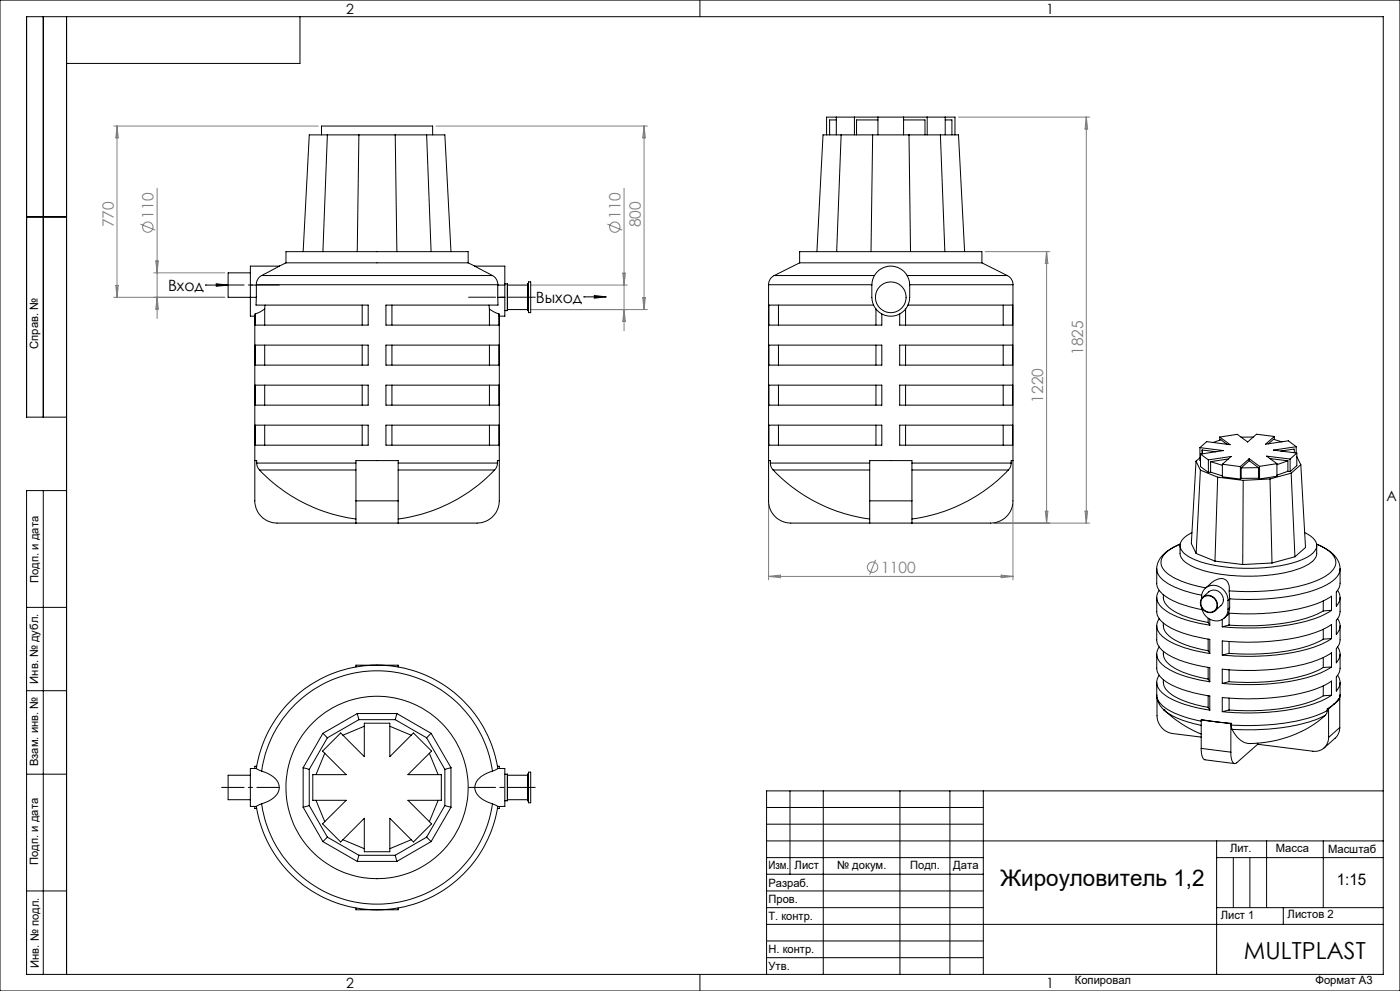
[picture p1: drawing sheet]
<svg xmlns="http://www.w3.org/2000/svg" width="420mm" height="297mm" viewBox="0 0 420 297" stroke-linecap="round" stroke-linejoin="round" font-family="sans-serif">
<g fill="none" stroke="#808080" stroke-width=".3">
<path d="M34.1 37.8h61.4M35.1 37.8v51.3M35.1 37.8l.4 3.5h-.8zM130.8 37.8h63.4M193.2 37.8l.4 3.5h-.8zM193.2 37.8v55M287.5 35.1h39.4M325.9 35.1v121.7M325.9 35.1l.4 3.6h-.8zM47.1 56.4v39.1M187.2 56.4v42.7M42.1 67.2l4.5 1.8"/>
<path d="M46.7 78.2h.8l-.4 3.6zM182.2 67.2l4.5 1.8M295.6 75.4h19.4M314 75.4v81.4M314 75.4l.4 3.6h-.8zM34.1 89.1h33.4M34.7 85.5h.8l-.4 3.6zM46.1 81.8h21.4M47.1 89.1l.4 3.5h-.8zM159.3 92.8h34.9M159.3 85.4h28.9M186.8 81.9h.8l-.4 3.5z"/>
<path d="M187.2 92.8l.4 3.5h-.8zM192.8 89.2h.8l-.4 3.6zM230.6 151.1v22.7M298.2 156.8h28.7M303.9 151.1v22.7M313.6 153.2h.8l-.4 3.6zM325.5 153.2h.8l-.4 3.6zM230.6 172.8h73.3M230.6 172.8l3.5-.4v.7zM262.7 167.8l-1.8 4.4M300.4 172.4l3.5 .4-3.5 .3z"/>
<circle cx="44.3" cy="68.1" r="1.55"/>
<circle cx="184.4" cy="68.1" r="1.56"/>
<circle cx="261.8" cy="170" r="1.55"/>
</g>
<g fill="none" stroke="#000" stroke-width=".3">
<path d="M0 0h420v297h-420zM13 5v120M20 5v287M90 5v14h-70M210 0v5M250.9 35.9h-2v4.5M250.9 35.1v5.3M256.3 35.1v5.3M263.4 35.1v5.3M263.4 35.9h-6.4v4.5M271.1 35.1v5.3M271.1 35.9h6.4v4.5"/>
<path d="M278.2 35.1v5.3M283.6 35.9h2v4.5M283.6 35.1v5.3M96.4 40.4v-2.6h33.4v2.6M98.2 40.4l-1.3 35M107.7 40.4l-.5 35M118.6 40.4l.5 35M128 40.4l1.3 35M248 40.4v-5.3h38.5v5.3M252.3 40.4l-1.3 35M261.8 40.4l-.5 35M272.7 40.4l.5 35"/>
<path d="M282.1 40.4l1.4 35M8 65h12M83.8 79.8l-5.3 2.8M83.8 79.8h-8.7v5.6M85.8 78.8h54.6M85.8 78.8v-3.4h54.6v3.4M85.8 78.8l-2 1M90.9 75.4l1.9-35h40.7l1.8 35M140.4 78.8l2.1 1M142.5 79.8l5.2 2.8M142.5 79.8h8.9v5.6M239.9 78.8h54.7"/>
<path d="M239.9 78.8v-3.4h54.7v3.4M239.9 78.8l-7.6 3.8M245.1 75.4l1.8-35h40.6l1.9 35M294.6 78.8l7.6 3.8M61.6 85.4h.1M61.6 85.4h6.8M64.9 85.1l3.5 .3-3.5 .4zM75.1 85.4v9.4h1.3M75.1 81.8h-6.7v7.3h8.5M75.1 85.4h1.8M76.4 94.8v55.3a6.7 6.7 0 0 0 6.7 6.7h60a6.7 6.7 0 0 0 6.7-6.7v-55.3M76.6 94.1l-.2 .7"/>
<path d="M76.9 89.1l-.1 2.3h33.7v6h-33.9v-3.3M76.9 85.3h72.4M76.9 85.3v3.8M78.5 82.6h69.2M78.5 82.6a3.1 3.1 0 0 0-1.6 2.7M79.4 92.6l-1.3 .8-1.5 .7M79.4 92.6v4.8M79.5 91.4l-.1 1.2M108.7 91.4v6M117.6 91.4v6M146.7 91.4l.1 1.2M146.8 92.6l1.3 .8 1.6 .7"/>
<path d="M146.8 92.6v4.8M147.7 82.6a3.1 3.1 0 0 1 1.6 2.7M149.3 89.1l.1 2.3h-33.6v6h33.9v-3.3M149.3 85.4h2.1M149.3 89.1h2.1M149.3 85.3v3.8M149.7 94.1l.1 .7M151.4 89.1v5.7h-1.6M151.4 93.1h.8M151.4 85.1h.8M151.4 85.4v3.7M152.2 85.1v8"/>
<path d="M152.3 85.4h6M152.3 92.8h6M158.3 89.1v4M158.3 85.1v4M158.3 93.1h.2M158.3 85.1h.2M158.5 84.5h.7v9.2h-.7zM175.2 89h.1M175.2 89h6.7M178.3 88.6l3.6 .4-3.6 .4zM230.6 85.3v64.8a6.7 6.7 0 0 0 6.6 6.7h60a6.7 6.7 0 0 0 6.7-6.7v-64.8M230.6 85.3h30.9"/>
<path d="M232.3 82.6a3.1 3.1 0 0 0-1.7 2.7M232.3 82.6h30M233.5 91.4v6M262.1 91.4h-31.5v6h33.9v-3.3M262.8 92.6v4.8M263.2 81.4a5.7 5.7 0 0 1 6.2-1.2 5.7 5.7 0 0 1 3.5 5.2v3.7a5.7 5.7 0 0 1-5.7 5.7 5.7 5.7 0 0 1-5.7-5.7v-3.7l.3-1.4 .5-1.4zM271.7 92.6v4.8M272.1 82.6h30.1M272.4 91.4h31.4v6h-33.9v-3.3M272.9 85.3h31M301 91.4v6M302.2 82.6l.2 .1a3.1 3.1 0 0 1 1.5 2.6"/>
<path d="M76.6 103.4h33.9v6h-33.9zM76.6 115.4h33.9v6h-33.9zM79.4 103.4v6M79.4 115.4v6M108.7 103.4v6M108.7 115.4v6M115.8 103.4h33.9v6h-33.9zM115.8 115.4h33.9v6h-33.9zM117.6 103.4v6M117.6 115.4v6M146.8 103.4v6M146.8 115.4v6"/>
<path d="M230.6 103.4h33.9v6h-33.9zM230.6 115.4h33.9v6h-33.9zM233.5 103.4v6M233.5 115.4v6M262.8 103.4v6M262.8 115.4v6M269.9 103.4h33.9v6h-33.9zM269.9 115.4h33.9v6h-33.9zM271.7 103.4v6M271.7 115.4v6M301 103.4v6M301 115.4v6"/>
<path d="M20 125h-12v-120h407v287h-407v-145h12M76.4 138h.6v.8M76.6 127.4h33.9v6h-33.9zM77 138.8h29.8M77 138.8l.2 .9 .7 1.2M79.4 127.4v6M108.7 127.4v6M115.8 127.4h33.9v6h-33.9zM117.6 127.4v6M119.5 138.8h29.7M146.8 127.4v6M149.2 138.8l-.2 1.2-.6 .9"/>
<path d="M149.8 138h-.6v.8M230.6 138h.5v.8M230.6 127.4h33.9v6h-33.9zM231.1 138.8h29.8M231.1 138.8l.2 1.1 .7 1M233.5 127.4v6M262.8 127.4v6M269.9 127.4h33.9v6h-33.9zM271.7 127.4v6M273.6 138.8h29.8M301 127.4v6M303.4 138.8l-.3 1.1-.6 1"/>
<path d="M303.9 138h-.5v.8M358.8 138.2l1.3 2.7M358.8 138.2l-1.4 24.7 1.4 3M360 134.2l7 .8-6.8 1.1M360 134.2v3.7l.2 .1M360 137.2l-1.2 1M360.2 136.1l2.3 1.7M360.2 136.1v3.7l2.3 1.8M360.6 134.9l.2 1.1M360.6 134.9l4.2 .5M360.6 134.9v1.1M362.5 137.8l6.9-1-2.7 2.3"/>
<path d="M362.5 137.8v3.8M363.2 138.4v3.1M363.2 138.4l3.5 1M364 132.6l2.3-.8 1.8 1.3M365.9 131l3.1 2.3-7-.9-2 1.8M365.9 131v.9M366.7 139.1l5.4 .7M366.7 139.1v3.8l5.4 .7M368.5 137.5l-5.3 .9M372.1 139.8v3.8M374.8 137.5l3.1 2.3M374.8 137.5l-2.7 2.3"/>
<path d="M374.8 138.1l-2.4 2.1M374.8 138.1l2.7 2.1M374.8 137.5v.6M376 131h-3.7M377.9 139.8v3.7M381 137.4l5.4 .7M382.3 130.8l-2.6 2.3 6.8-1 2.4 1.8M382.3 130.8l-5.4-.7-2.6 2.4-3.1-2.3-5.3 .8M382.3 130.8v.9M383.1 139l-5.2 .8M383.1 139v3.7l-5.2 .8M384.2 135.2l4-.6 .1 1.1"/>
<path d="M384.6 132.4l-2.5-.7-1.6 1.3M386.4 138.1l-3.3 1.2M386.4 138.1v3.1M387 137.6l-7-.9 3.1 2.3M387 137.6v3.8M388.9 133.9l-6.9 1 7 .9M388.9 133.9v1.8M389 135.8l-2 1.8M389 135.8v3.8l-2 1.8M389 136.9l1.2 2.4M390.2 139.3l-2.9 2.5M390.2 139.3l1.5 24.8-3.2 2.8"/>
<path d="M13 147v145M77.9 140.9h28.9M77.9 140.9a48.8 48.8 0 0 0 28.9 14.6M106.8 150.1v6.7M106.8 150.1h12.7M106.8 150.1v-12.1h12.7v12.1M119.5 150.1v6.7M119.5 140.9h28.9M148.4 140.9a48.8 48.8 0 0 1-28.9 14.6M232 140.9h28.9M232 140.9a49 49 0 0 0 28.9 14.6M260.9 150.1v6.7"/>
<path d="M260.9 150.1h12.7M260.9 150.1v-12.1h12.7v12.1M273.6 150.1v6.7M273.6 140.9h28.9M302.5 140.9a49 49 0 0 1-28.9 14.6M357.6 159.6a5 5 0 0 0-3.6 4.1 5.8 5.8 0 0 0 4.2 3.9 49.8 49.8 0 0 0 24.1 2.2 22.7 22.7 0 0 0 11.6-4.1 2.94 2.94 0 0 0-.5-4.9l-2-1.2M360.1 140.9l5.2 2.1M360.1 140.9l-1.3 25M363.2 141.5l3.5 1.1M363.2 141.5l-.7 .1M365.3 143l7.7 1M365.3 143l-.8 25.2"/>
<path d="M372.4 140.2v3.2M372.4 143.4l-.3 .2M373 144l-.2 25.2M377.5 140.2h-5.1M377.5 140.2v3.1M377.5 143.3l-5.1 .1M377.5 143.3l.4 .2M381 143.5l-8 .5M381 143.5l.6 25.2M386.4 141.2l-3.3 1.2M386.4 141.2l.6 .2M387.3 141.8l-6.3 1.7"/>
<path d="M387.3 141.8l1.2 25.1M347 170.5a7.4 7.4 0 0 1 4.7-6.3l2.3-1.1a8.7 8.7 0 0 0-5.6 4.8 4.8 4.8 0 0 0 3.1 4.8 30 30 0 0 0 10.2 3.5M347 170.5v4.3a6.2 6.2 0 0 0 4.2 4.8 35.3 35.3 0 0 0 9.4 3.1M347 179.1v4.2a6.2 6.2 0 0 0 4.1 4.8 38 38 0 0 0 11.8 3.5v4.3M347 170.5a6.2 6.2 0 0 0 4 4.8 33.3 33.3 0 0 0 9.5 3.1M347.8 176.9a3.9 3.9 0 0 0 1.4 5.7 29.9 29.9 0 0 0 13.7 4.8M349 178.3v.8a6.1 6.1 0 0 0 4.1 4.6 34.8 34.8 0 0 0 9.3 2.8M354 163.5v2.3a5 5 0 0 0 3.5 3.8 47.2 47.2 0 0 0 22.6 2.8h.5a25.1 25.1 0 0 0 13.3-4.3l1-1.6 .1-3M358.8 165.9l5.7 2.3M360.5 179.4a3.7 3.7 0 0 1 2.6-3.9 3.7 3.7 0 0 1 4.3 1.7l.7 1.2 .3 1.5M360.6 179.2a2.7 2.7 0 0 1 4 .3 2.7 2.7 0 0 1-.6 3.9 2.83 2.83 0 0 1-3.2-.9 2.83 2.83 0 0 1-.2-3.3zM360.8 179.3a2.56 2.56 0 0 1 3.6 .3 2.56 2.56 0 0 1-.4 3.6 2.67 2.67 0 0 1-3.1-.7 2.67 2.67 0 0 1-.1-3.2z"/>
<path d="M360.9 179l1.7-1.6a2.77 2.77 0 0 1 3.7 .4 2.77 2.77 0 0 1 0 3.7l-1.8 1.6M361.6 176.3l1.5-1.3a3.6 3.6 0 0 1 4.9-.9 3.7 3.7 0 0 1 .8 3M364.5 168.2l8.3 1M368.4 179.9v2.7M368.8 177.1l.1 2.4M368.9 179.5v2.6M368.9 179.5l-.5 .4M381.6 168.7l-8.8 .5M388.5 166.9l-6.9 1.8M402 170.5a7.8 7.8 0 0 0-5.1-6.5l-1.9-.9a8.4 8.4 0 0 1 5.7 5 5.2 5.2 0 0 1-3.4 4.8 48.7 48.7 0 0 1-21.8 4.4l-6.7-.2M402 170.5v4.4l-.3 1.4-.8 1.1v4.3a3.6 3.6 0 0 0 .4-4.8M402 179.1v4.3l-.3 1.4-.8 1.1v4.2a3.6 3.6 0 0 0 .4-4.7"/>
<path d="M402 170.5a6.7 6.7 0 0 1-4.6 5.1 56.1 56.1 0 0 1-24.4 4l-4.1-.1M8 182h12M106.8 199.9v-.5h12.7v.5M347 187.5v4.3a6.1 6.1 0 0 0 4.1 4.8 38 38 0 0 0 11.8 3.5v4.2M347 196v4.3a6.1 6.1 0 0 0 4.1 4.8 38 38 0 0 0 11.8 3.5v4.2M347.8 185.4a3.9 3.9 0 0 0 1.4 5.7 31 31 0 0 0 13.7 4.8M347.8 193.9a3.9 3.9 0 0 0 1.4 5.7 29.9 29.9 0 0 0 13.7 4.7M349 186.7v.8a6 6 0 0 0 4.1 4.6 31.7 31.7 0 0 0 9.3 2.9M349 195.2v.8a5.7 5.7 0 0 0 3.7 4.4 32.9 32.9 0 0 0 9.7 3.1M360.5 182.1a4.3 4.3 0 0 0 2.7 3.6 4.3 4.3 0 0 0 4.4-.8l.5-.9 .3-1.4M362.4 186.5l.5 .9M362.4 185.3v1.2"/>
<path d="M362.4 191.5v3.5M362.4 195l.5 .9M362.9 185.6v1.8M366.7 185.6v2.3M368.7 183.9l-1.5 1.3M368.7 187.3l-2 .6M368.7 183.9v3.4M368.7 192.3v3.5M368.7 195.8l-2 .5M368.8 183.8l-.1 .1M368.9 182.1l-.4 1.7 4.2 .2 7.7-.2a43.8 43.8 0 0 0 18.5-4.7l.6-.4v4.2M368.9 182.1l-.5 .5"/>
<path d="M397 183.1a46.3 46.3 0 0 1-21.5 4.4l-6.8-.2M397 191.6a43.7 43.7 0 0 1-19.5 4.4l-8.8-.2M397 180.1v3M397 188.6v3M397 197.1v3M399.5 182.9a38.2 38.2 0 0 1-17.6 5l-9 .3-6.2-.3M399.5 191.4a37 37 0 0 1-16.9 4.9l-6.9 .4-9-.4M399.5 191.4v-4.3a36.5 36.5 0 0 1-16.9 4.9l-7.6 .5-8.3-.4v4.2M399.5 199.9a38.2 38.2 0 0 1-17.6 5l-9.7 .3-5.5-.4M399.5 199.9v-4.3a39.6 39.6 0 0 1-18.3 5.1l-8.3 .2-6.2-.3v4.2M399.5 182.9l-2.5 .2M399.5 191.4l-2.5 .2"/>
<path d="M399.5 199.9l-2.5 .2M402 187.5v4.4l-.2 1.1-.9 1.4v4.2a3.6 3.6 0 0 0 .4-4.7M402 196v4.3l-.3 1.5-.8 1.1v4.2a3.6 3.6 0 0 0 .4-4.7M8 207h12M96.9 219.8l1.3 1.3M96.9 219.8l-6 10.3M107.2 213.9h11.9M107.2 213.9l.5 1.8M107.2 213.9l-10.3 5.9M107.7 215.7l-9.5 5.4M107.7 215.7h10.9M109.3 217.7l-6.4 2.6"/>
<path d="M116.9 217.7l6.5 2.6M118.6 215.7l9.4 5.4M119.1 213.9l10.2 5.9M119.1 213.9l-.5 1.8M129.3 219.8l-1.3 1.3M129.3 219.8l6 10.3M347 208.3a6.1 6.1 0 0 0 2.2 4.5M347 208.3a6.1 6.1 0 0 0 4.1 4.8 34.2 34.2 0 0 0 9.3 3M347 204.5v3.8M347.1 209.3v5.2a5.5 5.5 0 0 0 4.7 5.3l8.6 1.1M347.8 202.4a3.9 3.9 0 0 0 1.4 5.7 31 31 0 0 0 13.7 4.7M349 203.7v.8a6 6 0 0 0 4.1 4.6 31.7 31.7 0 0 0 9.3 2.9"/>
<path d="M349.2 212.8a36.1 36.1 0 0 0 11.2 7.2M349.2 212.8h.1M349.2 212.8a24 24 0 0 0 11.2 4.6M360.4 215.8l.1-.2 4.3 .7M360.4 215.8l4.4 .5M360.4 215.8v8.5M362.4 200v3.5M362.4 208.5v3.5M362.4 203.5l.5 .8M362.4 212l.5 .8M364.8 216.3l4.6 .5M364.8 216.3l4.5 .6"/>
<path d="M368.7 200.7v3.6M368.7 209.2v3.6M368.7 204.3l-2 .5M368.7 212.8l-2 .5M369.3 216.9v8.5M369.4 217.3l.2 1.3M369.4 216.8v.5M369.4 216.8l-.1 .1M397 200.1a43.7 43.7 0 0 1-19.5 4.4l-8.8-.2M397 208.5a42 42 0 0 1-18.8 4.4l-9.5-.1M397 205.6v2.9M397.6 214.4a33.6 33.6 0 0 1-23.7 8.3 7.4 7.4 0 0 1-4.3-4.1"/>
<path d="M397.6 214.4a51.3 51.3 0 0 1-22.5 4.3l-5.5-.1M398.2 213a53.1 53.1 0 0 1-23.9 4.4l-4.9-.1M398.2 213l-.2 .8-.4 .6M398.2 212.4v.6M398.2 212.4l.4 .1M398.6 212.5v8.5M399.5 208.3a37 37 0 0 1-16.9 5l-6.9 .4-9-.4M399.5 208.3v-4.2a36.5 36.5 0 0 1-16.9 4.9l-7.6 .4-8.3-.3v4.2M399.5 208.3l-2.5 .2M400.2 211l-2 1.4M400.2 211l-1.6 1.5M401.9 209.5h-.4l-1.3 1.5"/>
<path d="M401.9 218l-.2 1.4-.6 1.2-3.9 3.6M401.9 209.5l-1.7 1.5M401.9 209.5v8.5M401.9 218l-3.3 3M402 208.3l-.1 1.2M402 208.3l-.2 1.2M402 204.5v3.8M8 232h12M75.1 232.3h-6.7v7.4h6.7M76.9 230.3l1.6 .8M76.9 230.3h-1.8v11.4h1.8M76.9 230.3a36.7 36.7 0 0 1 36.2-30.9 36.7 36.7 0 0 1 36.2 30.9"/>
<path d="M77 229.7h-.6v.6M78.5 231.1a35 35 0 0 1 34.6-30.1 35 35 0 0 1 34.6 30.1M78.5 231.1a6.5 6.5 0 0 1 5.2 4.3 4.4 4.4 0 0 1-3.1 4.7l-2.1 .8M90.9 230.1l1.9 .5M90.9 230.1v11.8M92.8 230.6v10.8M94.8 239.9l2.6 6.4M96.8 225.1l5.4-5.4 7.1 7.1v-10.1h7.6v10.1l7.1-7.1 5.5 5.4-7.1 7.1h10v7.7h-10l7.1 7-5.5 5.4-7.1-7.1v10.1h-7.6v-10.1l-7.1 7.1-5.4-5.4 7.1-7h-10.1v-7.7h10.1zM97.4 225.7l-2.6 6.5M98.2 221.1l-5.4 9.5M128 221.1l5.5 9.5M128.8 225.7l2.6 6.5"/>
<path d="M131.4 239.9l-2.6 6.4M133.5 230.6v10.8M135.3 230.1l-1.8 .5M135.3 230.1v11.8M147.7 231.1a6.6 6.6 0 0 0-5.2 4.5 4.7 4.7 0 0 0 3.4 4.6l1.8 .7M149.2 229.7h.6v.6M149.3 230.3l-1.6 .8M149.3 230.3h2.1v11.4h-2.1M151.4 232h.8M151.4 240h.8M152.2 232v8M152.3 232.3h6"/>
<path d="M152.3 239.7h6M158.3 232.1v7.9M158.3 232v8M158.3 232h.2M158.3 240h.2M158.3 232v.1M158.5 231.4h.7v9.2h-.7zM237 237v25M247 237v55M270 237v55M285 237v55M295 237v55"/>
<path d="M360.4 224.3a3.5 3.5 0 0 0 1.1 3.4l8.9 1.1M360.4 224.3l8.9 1.1M377.3 223.1l-6.3 5.5a.95 .95 0 0 1-1.1 .1 .95 .95 0 0 1-.4-1.1l-.2-2.2M377.3 222.7v.4M398.6 221a4 4 0 0 1-4.7 4.1l-16.6-2M415 237h-185v55M76.4 241.7v.6h.6M76.9 241.7a36.7 36.7 0 0 0 36.2 31 36.7 36.7 0 0 0 36.2-31M78.5 240.9a35 35 0 0 0 34.6 30.1 35 35 0 0 0 34.6-30.1M78.5 240.9l-1.6 .8M90.9 241.9l6 10.3M92.8 241.4l5.4 9.5"/>
<path d="M92.8 241.4l-1.9 .5M96.9 252.2l10.3 6M98.2 250.9l9.5 5.4M98.2 250.9l-1.3 1.3M102.9 251.7l6.4 2.6M107.2 258.2h11.9M107.7 256.3h10.9M107.7 256.3l-.5 1.9M118.6 256.3l.5 1.9M123.4 251.7l-6.5 2.6M128 250.9l-9.4 5.4M128 250.9l1.3 1.3"/>
<path d="M129.3 252.2l-10.2 6M133.5 241.4l-5.5 9.5M133.5 241.4l1.8 .5M135.3 241.9l-6 10.3M147.7 240.9l1.6 .8M149.8 241.7v.6h-.6M230 257h65M230 242h65M230 247h65M230 252h185M365 252v40M365 257h50"/>
<path d="M370 257v15M375 257v15M380 252v20M397 252v20M8 267h12M106.8 272.1v.6h12.7v-.6M230 262h65M230 267h65M230 272h65M230 277h185M365 272h50M385 272v5"/>
<path d="M210 292v5M230 282h65M230 287h65"/>
<circle cx="267.2" cy="89.1" r="4.6"/>
<circle cx="113.1" cy="236" r="27.3"/>
</g>
<path d="M66.5 85.4h17.3M66.5 236h17.3" fill="none" stroke="#000" stroke-width=".3" stroke-dasharray="15.2 1.3 1.3 1.3" stroke-dashoffset="8.5"/>
<path d="M160.6 89.1h-20M160.6 236h-20" fill="none" stroke="#000" stroke-width=".3" stroke-dasharray="15.2 1.3 1.3 1.3" stroke-dashoffset="7.1"/>
<path d="M64.9 85.1l3.5 .3-3.5 .4zM178.3 88.6l3.6 .4-3.6 .4z" fill="#000"/>
<text font-size="7.1" x="373.1" y="287.4">MULTPLAST</text>
<text font-size="6.9" x="300.2" y="265.6">Жироуловитель 1,2</text>
<text font-size="4.8" x="401" y="265.3">1:15</text>
<g font-size="4.7" fill="#808080">
<text x="46.1" y="65.5" transform="rotate(-90 46.1 65.5)">110</text>
<text x="186.2" y="65.5" transform="rotate(-90 186.2 65.5)">110</text>
<text x="34.1" y="68.1" transform="rotate(-90 34.1 68.1)">770</text>
<text x="192.2" y="68.1" transform="rotate(-90 192.2 68.1)">800</text>
<text x="324.9" y="106.3" transform="rotate(-90 324.9 106.3)">1825</text>
<text x="313" y="120.7" transform="rotate(-90 313 120.7)">1220</text>
<text x="264.4" y="171.7">1100</text>
</g>
<g font-size="4.7">
<text x="50.4" y="87.1">Вход</text>
<text x="160.8" y="90.7">Выход</text>
</g>
<g font-size="4.2">
<text x="103.8" y="4.2">2</text>
<text x="313.8" y="4.2">1</text>
<text x="415.9" y="150.2">A</text>
<text x="103.8" y="296.2">2</text>
<text x="313.8" y="296.2">1</text>
</g>
<g font-size="3.4">
<text x="11.5" y="104.5" transform="rotate(-90 11.5 104.5)">Справ. №</text>
<text x="11.6" y="174.7" transform="rotate(-90 11.6 174.7)">Подп. и дата</text>
<text x="11.4" y="204.9" transform="rotate(-90 11.4 204.9)">Инв. № дубл.</text>
<text x="11.4" y="229.6" transform="rotate(-90 11.4 229.6)">Взам. инв. №</text>
<text x="369" y="255.5">Лит.</text>
<text x="382.8" y="255.5">Масса</text>
<text x="398.4" y="255.6">Масштаб</text>
<text x="11.4" y="259.2" transform="rotate(-90 11.4 259.2)">Подп. и дата</text>
<text x="230.5" y="260.5">Изм.</text>
<text x="238.4" y="260.4">Лист</text>
<text x="251.1" y="260.4">№ докум.</text>
<text x="273" y="260.4">Подп.</text>
<text x="286" y="260.4">Дата</text>
<text x="230.5" y="265.7">Разраб.</text>
<text x="230.5" y="275.7">Т. контр.</text>
<text x="230.6" y="270.7">Пров.</text>
<text x="366.2" y="275.3">Лист 1</text>
<text x="386.3" y="275.2">Листов 2</text>
<text x="230.6" y="285.7">Н. контр.</text>
<text x="11.6" y="290" transform="rotate(-90 11.6 290)">Инв. № подл.</text>
<text x="230.6" y="290.7">Утв.</text>
<text x="322.5" y="295">Копировал</text>
<text x="394.6" y="295">Формат А3</text>
</g>
</svg>
